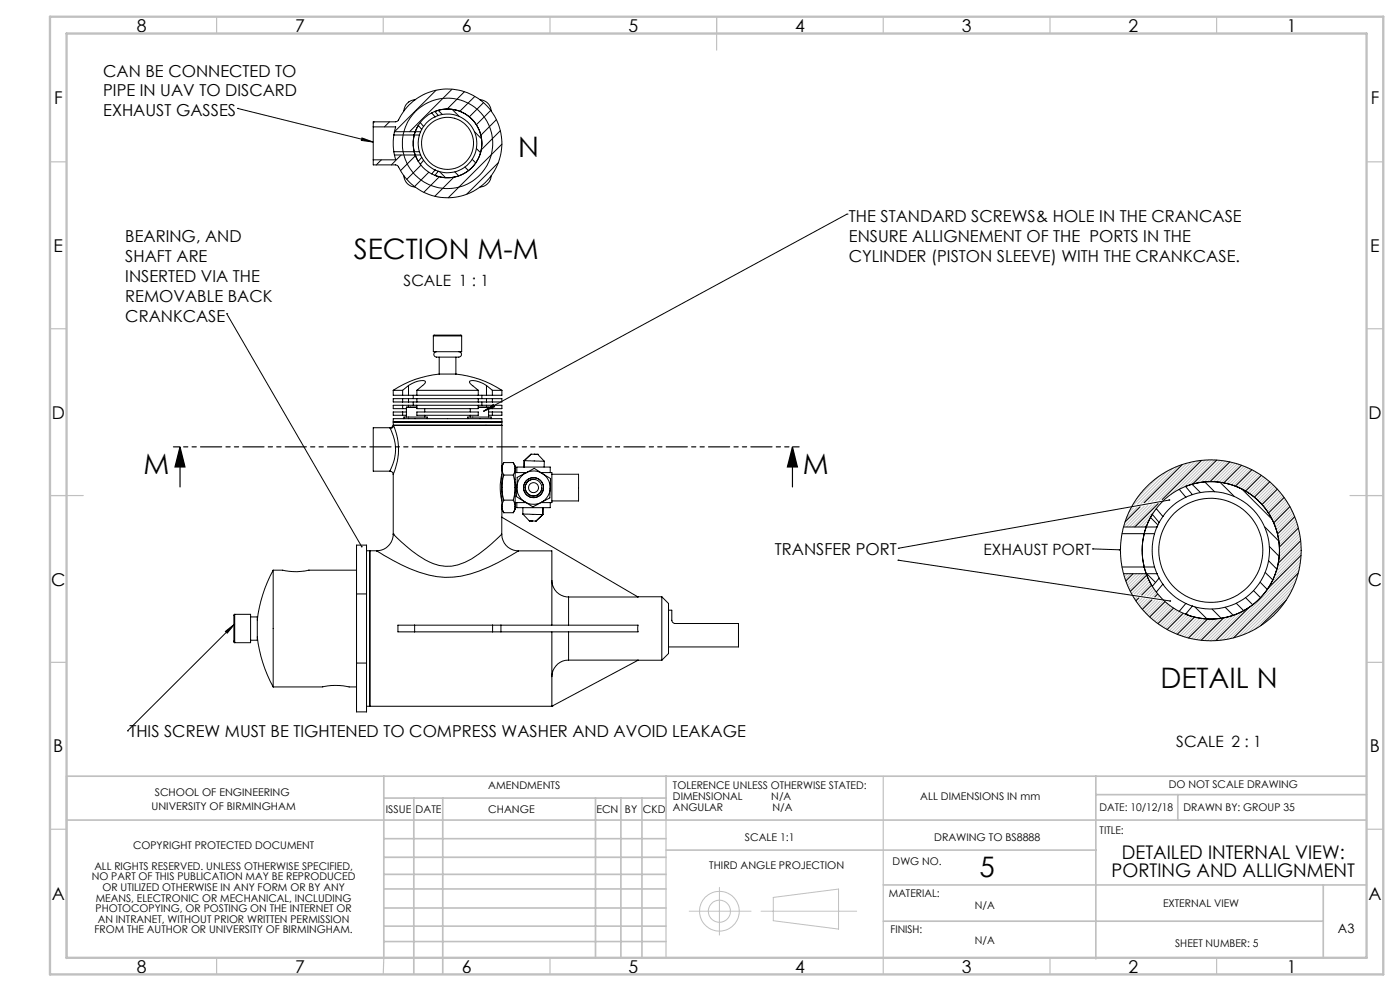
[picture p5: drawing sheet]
<svg xmlns="http://www.w3.org/2000/svg" width="420mm" height="297mm" viewBox="0 0 420 297" stroke-linecap="round" stroke-linejoin="round" font-family="sans-serif">
<g fill="none" stroke="#000" stroke-width=".3">
<path d="M71.3 32.5h.1M71.3 32.5l40.7 10.1M112 38v-1.5h6.7a1.63 1.63 0 0 0 1.3-1.4 16.3 16.3 0 0 1 24.9-4.4 16.3 16.3 0 0 1-.8 25.3 16.3 16.3 0 0 1-24.6-6.1l-.9-.5h-6.6v-1.5M112 38v9.9M112 38h6.7l-.4 1.5M112.3 36.5l-.3 .4M116.8 36.5l-1.5 1.5M118.3 39.5l-.2 1M118.3 39.5h7.9M124.5 29.9a3.5 3.5 0 0 0-3.3 3.3M124.6 39.5l-.4 1M124.6 39.5a10.3 10.3 0 0 1 15.8-4.8 10.3 10.3 0 0 1 0 16.5 10.3 10.3 0 0 1-15.8-4.7"/>
<path d="M126.1 36.7l1 1.2M126.2 39.5l-.4 1M126.5 38.8l-.3 .7M126.5 38.8l-1-1.2-.9 1.9M127.1 37.9l-.6 .9M129.5 33.8l1 1.2M130.5 35a8 8 0 0 0-3.4 2.9M130.8 27.1l-12.4 12.4M131.4 33.1l1.3 1.2M131.5 34.6a8.8 8.8 0 0 1 11.6 8.4 8.8 8.8 0 0 1-11.6 8.3M131.5 34.6l-1-1.2a10.3 10.3 0 0 1 14.1 9.6 10.3 10.3 0 0 1-14.1 9.6l1-1.3M131.5 34.6l-1 .4"/>
<path d="M135.6 26.7l-12.7 12.8M135.6 32.8l2.2 2.1M139.3 27.5l-5.1 5.2M142.3 39.4l2.2 2.2M142.5 28.9l-4.6 4.5M144 29.9a3.4 3.4 0 0 1 3.3 3.3M145.1 30.8l-4.3 4.2M147.2 33.1l-4.3 4.3M148.9 35.9l-4.6 4.6M150.1 39.2l-5.7 5.7M108.6 41.3l3.4 1.3-3.6-.5zM114.4 47.9l-1.5 1.5"/>
<path d="M118.1 45.5l.2 1M118.1 40.5l-.1 1.8 .1 3.2M118.1 45.5h7.7M118.1 40.5h7.7M118.3 46.5l.4 1.4h-6.7M118.3 46.5h7.9M120.3 46.5l-2.9 2.9M121.2 52.7a3.5 3.5 0 0 0 3.3 3.4M124.2 45.5l.4 1M124.2 40.5a11.3 11.3 0 0 0 0 5M124.6 46.5l.9 1.9 1-1.2M124.6 46.7l-4.4 4.4"/>
<path d="M125.8 45.5l.4 1M125.8 40.5a8.3 8.3 0 0 0 0 5M126.2 46.5l.3 .7M126.3 49.5l-4.3 4.3M126.5 47.2l.6 .8M127.1 48a8.7 8.7 0 0 0 3.4 2.9M127.1 48l-1 1.2M128.7 51.6l-4.3 4.3M130.5 50.9l1 .4M130.5 50.9l-1 1.2M131.8 53l-4.7 4.6M131.9 51.4l1.8 1.9"/>
<path d="M136.2 53.1l-5.7 5.7M136.4 51.5l1.2 1.2M139.5 50.1l1 1M141.6 47.8l1.1 1M142.9 44.5l1.3 1.3M147.3 52.7a3.5 3.5 0 0 1-3.3 3.4M149.5 48.8l-9.5 9.4M150.6 43.2l-16.1 16.1M254.1 64.2h.1M254.1 64.2l-109 59.1M68 94h.1M68 94l40.5 69.8"/>
<path d="M118 117h2.8M118 117v1.5h2.8M120.8 119.5h-2.8v1h2.8M120.8 118.5h1.8M120.8 119.5h1.8M120.8 117v1.5M120.8 119.5v1M122.6 115.5l2.8-1.3a1.83 1.83 0 0 1 2.3 .3l-.2 .4-2.4 2.1M122.6 118.5h2.5M122.6 119.5h2.5M122.6 115.5l-1.8 1.5M122.6 115.5v3"/>
<path d="M122.6 119.5v1M124 118.5v1M125.1 117h18.4M125.1 118.5h18.4M125.1 119.5h18.4M125.1 117v1.5M125.1 119.5v1M130 100.7l.2-.3h8.2l.1 .3M130 100.7v4.7h8.5v-4.7M130 100.7h8.5M131 105.4a.83 .83 0 0 0-.8 1 .83 .83 0 0 0 1 .6h4.8a2.39 2.39 0 0 0 2.4-.5 .81 .81 0 0 0-.7-1.1M131.8 112.1a30.2 30.2 0 0 0-13.8 4.9"/>
<path d="M131.8 112.1h5M131.8 107v5.1M136.8 112.1a30.6 30.6 0 0 1 13.8 4.9M136.8 107v5.1M143.5 118.5h2.4M143.5 119.5h2.4M143.5 117v1.5M143.5 119.5v1M144.6 118.5v1M145.9 115.5a5.9 5.9 0 0 0-5-1.3 1.25 1.25 0 0 0 .9 1.4l1.7 1.4M145.9 115.5l1.8 1.5M145.9 115.5v3"/>
<path d="M145.9 119.5v1M145.9 118.5h1.8M145.9 119.5h1.8M147.7 117h2.9M147.7 119.5h2.9v1h-2.9M147.7 117v1.5M147.7 119.5v1M150.6 117v1.5h-2.9M117 128.2l.1 .2M117.1 128.4a13.2 13.2 0 0 1-.2 12.8M118 127.5l-.8 .7h-5.2v13h5.2l.6 .4 .2 .6M118 127.5h32.6h-32.5"/>
<path d="M118 126.5h32.6zM118 127.5h.1M118.1 127.5a1.1 1.1 0 0 1-1 .9M118.1 127.5a18.5 18.5 0 0 1-.1 14.7M120.8 121.5h-2.8v1h2.8M120.8 123.5h-2.8v1h2.8M120.8 120.5h1.8M120.8 122.5h1.1M120.8 121.5h1.8M120.8 124.5h1.1M120.8 123.5h1.1M120.8 121.5v1"/>
<path d="M120.8 123.5v1M121.2 125.5h26.1M121.2 125.5v-.5h7v.5M121.2 125.5h-3.2v2M121.9 122.1h3.2M121.9 122.1v2.9M122.6 120.5h2.5M122.6 121.5h2.5M122.6 121.5v.5M124 120.5v1M125.1 122l-3.2 .1M125.1 120.5h18.4"/>
<path d="M125.1 121.5v1h18.4v-1M125.1 121.5h18.4M125.1 123.5h18.4v1h-18.4zM127.4 122.5v1M127.4 124.5v.5M140.3 125.5v-.5h7.1v.5h3.2v14.2M141.1 122.5v1M141.1 124.5v.5M143.5 122l3.1 .1M143.5 120.5h2.4M143.5 121.5h2.4M143.5 122.1h3.1"/>
<path d="M144.6 120.5v1M145.1 123.3l2.9-2.1 .4 .7zM145.9 121.5v.5M145.9 120.5h1.8M145.9 121.5h1.8M146.6 122.1v2.9M146.6 122.5h1.1M146.6 124.5h1.1M146.6 123.5h1.1M147.7 121.5h2.9v1h-2.9M147.7 123.5h2.9v1h-2.9M147.7 121.5v1"/>
<path d="M147.7 123.5v1M150.6 139.7v.8M151.1 138.6l-.5 1.9M151.1 138.6l-.5 1.1M151.1 138.6h2.9M154 138.6l.6 1.9M154 138.6l.6 1.1v.8M157.3 138.1l6 .2M157.3 138.1l-.1 1.9M159.3 136.1l2 .1M159.3 136.1l-2 2M160.3 136.1l1 .1"/>
<path d="M161.3 136.2h.1M161.3 136.2l2 2.1M163.3 138.3l-.1 1.7M354.6 139.2l-11.4 11.5M360.4 138l-11.7 11.7M365 137.9l-7.2 7.2M368.9 138.4l-5.9 6M372.4 139.4l-5.3 5.3M118 142.2v17.9M150.5 142.7h.1M150.5 149.6h.1M150.6 140.5l.5 1.9"/>
<path d="M150.6 140.5v5.7M150.6 146.2l.5 3.7M150.6 146.2v5.6M150.6 151.8l.5 1.9M150.6 151.8v.8M150.6 142.1a15.6 15.6 0 0 0 0 8h-.1M150.6 152.6v2.4M150.6 152.6l.5 1.1M151.1 142.4l-.5 3.8M151.1 149.9l-.5 1.9M151.1 142.4h2.9M151.1 149.9h2.9"/>
<path d="M151.1 153.7h2.9M154 142.4l.6 3.8M154 149.9l.6 1.9M154.6 140.5l-.6 1.9M154.6 141.6v4.6M154.6 140.5v1.1M154.6 146.2l-.6 3.7M154.6 146.2v4.4M154.6 150.6v1.2M154.6 151.8l-.6 1.9M154.6 151.8v.8l-.6 1.1M154.6 141.6h3.3"/>
<path d="M154.6 150.6h3.2M155 146a5.1 5.1 0 0 0 2.4 4.4M155 146l-.1 2.8 2.5 1.6M155 150.6v1.5h10.1v-1.5M155 141.6v-1.6h10.1v1.6M156.8 154.1l6 .1M156.8 154.1l2 2h.3l1.7 .1 2-2M156.9 152.1l-.1 2M157.4 150.4a5.1 5.1 0 0 0 5 .2M157.4 150.4l2.4 1.5 2.6-1.3M157.7 141.7a4.8 4.8 0 0 1 5 .2M157.7 141.7l2.6-1.3 2.4 1.5"/>
<path d="M157.7 141.7a5 5 0 0 0-2.7 4.3M157.7 141.7l-2.5 1.4-.2 2.9M158.8 156.1h1M160.2 143.6a2.51 2.51 0 0 0-2.6 2.4 2.51 2.51 0 0 0 2.3 2.7 2.51 2.51 0 0 0 2.7-2.4M160.8 156.2h.1M162.3 141.6h3.3v9h-3.4M162.7 141.9a5 5 0 0 1 2.4 4.4M162.7 141.9l2.5 1.5-.1 2.9M162.8 154.2h.1M162.9 154.2v-2.1l-.1 2.1M162.9 154.2l-2.1 2M165.1 146.3a5 5 0 0 1-2.7 4.3"/>
<path d="M165.1 146.3l-.1 2.9-2.6 1.4M165.6 142.1h8v8h-8M336.6 159.9h9.8M337.1 157.9h10M342 151.9l-4.5 4.4M343.3 159.9a21.1 21.1 0 0 0 0 10M343.9 157.9l-.6 2M343.9 157.9a20.6 20.6 0 0 1 31.6-9.5 20.6 20.6 0 0 1 0 33.1 20.6 20.6 0 0 1-31.6-9.6M345.2 155.1l2.2 2.2M346.4 159.9a18 18 0 0 0 0 10M346.9 152.4l2 2.4M347.1 157.9l-.7 2"/>
<path d="M347.4 151l-7 6.9M347.7 156.6l-.6 1.3M347.7 156.6l-2-2.5-1.8 3.8M348.9 154.8l-1.2 1.8M350.8 149.9l-81.3 14.4M353.8 146.6l1.9 2.4M355.7 149a17.4 17.4 0 0 0-6.8 5.8M357.6 145.1l2.5 2.5M357.7 148.2a17.6 17.6 0 0 1 23.2 16.7 17.6 17.6 0 0 1-23.2 16.7M357.7 148.2l-2-2.4a20.6 20.6 0 0 1 28.1 19.1 20.6 20.6 0 0 1-28.1 19.2l2-2.5M357.7 148.2l-2 .8M361.4 144.4l3 3"/>
<path d="M366 144.5l4.3 4.3M372.5 146.5l9.1 9.1M375.5 140.8l-4.9 4.9M378.4 142.4l-4.7 4.8M379.4 157.9l4.2 4.3M380.9 144.4l-4.6 4.6M383.2 146.6l-4.6 4.6M385.2 149.1l-4.7 4.6M387 151.8l-4.9 4.9M388.4 154.9l-5.1 5.1M389.5 158.3l-5.7 5.6M82 170.9a41.2 41.2 0 0 0-4.8 15"/>
<path d="M82 170.9h2.7a18 18 0 0 0 8 0h14.3M82 170.9v35M107 163.4h3v50h-3zM107 178h3M110 165.1h3M110.9 165.1v46.6M113 165.1h.1M113 165.1h.1a75.4 75.4 0 0 0 12.6 6.4 25.9 25.9 0 0 0 21.1-1.6l8.7-4.8M117.9 160.1a4.9 4.9 0 0 1-4.9 5M118 160.1h.1M118 160.1a48.7 48.7 0 0 0 10.8 8.3 12.4 12.4 0 0 0 12.7-.9 58.1 58.1 0 0 0 9-7.4M150.5 160.1a5 5 0 0 0 5 5"/>
<path d="M150.5 160.1v-5.1l40.9 23.9h-20.8M155.5 165.1h10.1v22.3M165.6 173.9a5 5 0 0 0 5 5M170.6 178.9v8.5M191.3 178.9h7.2M198.5 178.9v19M198.5 178.9l2.1 2v15l-2.1 2M269.4 167.9h.1M269.4 167.9l81.7 12.2M269.5 164.3h.1M327.8 164.5h.1M327.8 164.5l8.1 .3"/>
<path d="M336.6 169.9h9.8M337.1 171.9h10M339.9 171.9l-2.2 2.2M341.6 179.2l-.9 .9M343.3 169.9l.6 2M343.9 171.9l1.8 3.8 2-2.4M344 172.3l-4.9 4.9M344 171.9l2.7 2.7M345.5 175.4l-3 2.9M345.5 179.8l-2.8 2.8M346.4 169.9l.7 2M347.1 171.9l.6 1.4"/>
<path d="M347.3 178l-.9 .9M347.7 173.3l1.2 1.8M348.9 175.1a17.4 17.4 0 0 0 6.8 5.8M348.9 175.1l-2 2.3M373.7 179.1l2.1 2.2M376.1 177l2.1 2.1M378 174.5l2.2 2.2M379.6 171.6l2.2 2.2M380.6 168.1l2.4 2.5M380.8 163.8l3 3M385.9 179.9l-7.7 7.6M389.5 171.8l-19.4 19.4"/>
<path d="M390.2 162.1l-6.7 6.7M390.3 166.4l-9.9 10M67.6 189.2l2.8-2.2-2.2 2.8zM70.4 187l-32.1 32M70.4 184.1l-.2 .2v8.1l.2 .2M70.4 184.1h4.8v8.5h-4.8M70.4 184.1v8.5M75.2 184.9h2v7h-2M77.2 190.9a41.2 41.2 0 0 0 4.8 15M107 198.7h3M124.4 187.4h-5v2h5M124.4 187.4v2"/>
<path d="M124.4 189.4h23.4M124.4 187.4h23.4M147.8 189.4h2.5M147.8 187.4h2.5M147.8 187.4v2M150.3 187.4h41.1v2h-41.1M150.3 187.4v2M165.6 189.4v22.3M170.6 189.4v8.4M170.6 197.8a4.9 4.9 0 0 0-5 5M170.6 197.8l27.9 .1M191.4 197.9l-25.8 13.8"/>
<path d="M191.4 197.8v.1M200.6 182.9h.9v2.2a1.46 1.46 0 0 0 .7 1.7l19.3 .1v7h-20.9M349.4 180.4l-4.5 4.5M352.1 182.2l-4.7 4.7M355 183.8l-4.9 4.9M355.7 180.9l2 .7M355.7 180.9l-1.9 2.3M355.9 183.8l.6 .6M358.3 185l-5.1 5.1M358.5 181.9l3.6 3.6M362.3 185.5l-5.7 5.7M363.6 182.5l2.8 2.8"/>
<path d="M367.1 185.2l-6.7 6.7M367.6 182l2.4 2.4M370.9 180.8l2.2 2.2M374.7 182.1l-10 9.9M38.3 219h.1M82 205.9l14.8-.1a18.1 18.1 0 0 1 7.9 .1h2.3M110 211.7h55.6M165.6 211.7h.1"/>
<circle cx="134.3" cy="43" r="13.6"/>
<circle cx="134.3" cy="43" r="7.8"/>
<circle cx="160.1" cy="146.1" r="3"/>
<circle cx="160.1" cy="146.1" r="2.99"/>
<circle cx="160.1" cy="146.2" r="2.5"/>
<circle cx="160.1" cy="146.2" r="1.51"/>
<circle cx="363.2" cy="164.9" r="15.6"/>
<circle cx="363.2" cy="164.9" r="27.1"/>
</g>
<path d="M54 133.9l1.5 6h-3zM54 133.9v12M237.7 133.9l1.5 6h-3zM237.7 133.9v12" fill="none" stroke="#000" stroke-width=".35"/>
<g fill="none" stroke="#c0c0c0" stroke-width=".3">
<path d="M353.5 139.6l-11.2 11.2M354.9 139.2l-11.5 11.4M356.2 138.8l-11.7 11.7M357.4 138.5l-11.8 11.7M358.5 138.3l-11.8 11.8M359.6 138.1l-11.8 11.8M360.6 138l-11.7 11.7M361.6 137.9l-10.3 10.3M362.5 137.9l-8.9 8.8M363.4 137.8l-8.1 8.1M364.3 137.9l-7.5 7.5M365.1 137.9l-7.1 7.1"/>
<path d="M366 138l-6.8 6.7M366.7 138.1l-6.4 6.5M367.6 138.2l-6.3 6.2M368.3 138.3l-6 6.1M369 138.5l-5.8 5.8M369.8 138.6l-5.7 5.8M370.5 138.8l-5.6 5.6M371.2 139l-5.5 5.5M371.9 139.2l-5.4 5.4M372.5 139.5l-5.2 5.2M373.2 139.7l-5.2 5.2M373.8 140l-5.1 5.1"/>
<path d="M340 152.3l-1.4 1.4M341.1 152.1l-3.1 3.1M342.2 151.9l-4.7 4.7M343.3 151.7l-6.2 6.2M344.2 157l-.9 .9M344.3 151.5l-6.4 6.4M345 155.3l-2.6 2.6M345.4 151.3l-6.6 6.6M346.5 153l-5 4.9M346.5 151.1l-6.8 6.8M347.6 150.9l-7 7M347.8 142.7l-6.8 6.8"/>
<path d="M350.2 141.2l-10.1 10M352 140.3l-10.8 10.7M374.4 140.3l-5 5M375.1 140.5l-5 5M375.7 140.9l-5 4.9M376.2 141.1l-4.8 4.9M376.8 141.5l-4.8 4.8M377.4 141.8l-4.8 4.8M377.9 142.2l-4.7 4.7M378.5 142.5l-4.7 4.7M379 142.9l-4.7 4.7M379.5 143.3l-4.6 4.6"/>
<path d="M380 143.6l-4.6 4.7M380.5 144.1l-4.6 4.6M381 144.5l-4.6 4.6M381.5 144.9l-4.6 4.6M382 145.3l-4.6 4.6M382.4 145.8l-4.6 4.6M382.8 146.2l-4.6 4.6M383.3 146.7l-4.6 4.6M383.7 147.2l-4.6 4.6M384.1 147.7l-4.6 4.6M384.5 148.2l-4.6 4.6M384.9 148.7l-4.6 4.6"/>
<path d="M385.3 149.2l-4.7 4.6M385.7 149.7l-4.7 4.7M386 150.2l-4.7 4.8M386.4 150.8l-4.8 4.8M386.7 151.4l-4.8 4.8M387 151.9l-4.8 4.9M387.3 152.5l-4.9 4.9M387.6 153.1l-4.9 5M387.9 153.7l-5 5M388.2 154.4l-5.1 5.1M388.4 155l-5.1 5.2M388.7 155.6l-5.3 5.3"/>
<path d="M388.9 156.3l-5.3 5.4M389.1 157l-5.4 5.5M389.4 157.7l-5.6 5.6M389.5 158.4l-5.7 5.7M389.7 159.1l-5.8 5.9M389.9 159.9l-6.1 6M337.4 171.9l-.3 .3M338.3 171.9l-1 1M339.2 171.9l-1.7 1.7M340.1 171.9l-2.3 2.3M340.2 179l-.1 .1M341 171.9l-3 3"/>
<path d="M341 179.1l-.5 .5M341.8 179.2l-1 1M341.9 171.9l-3.6 3.6M342.5 179.3l-1.3 1.4M342.8 171.9l-4.2 4.2M343.3 179.5l-1.7 1.7M343.7 171.9l-4.9 4.8M344.1 172.4l-4.9 4.9M344.1 179.6l-2.1 2.1M344.3 173.1l-4.8 4.8M344.6 173.7l-4.3 4.3M344.9 174.3l-3.8 3.8"/>
<path d="M344.9 179.7l-2.5 2.5M345.2 174.9l-3.3 3.3M345.5 175.5l-2.8 2.8M345.7 179.8l-2.9 2.9M345.9 176l-2.5 2.5M346.2 176.6l-2 2M346.5 179.9l-3.3 3.3M346.6 177.1l-1.6 1.6M347 177.6l-1.2 1.2M347.4 178.1l-.8 .8M347.8 178.6l-.5 .4M348.2 179l-.1 .2"/>
<path d="M387 178l-10.7 10.7M387.9 176.2l-13.4 13.4M388.5 174.7l-15.5 15.5M389 173.3l-17.4 17.4M389.4 172l-19.1 19.1M389.7 170.8l-20.6 20.6M389.9 169.7l-21.9 21.9M390 160.6l-6.2 6.3M390.1 161.4l-6.5 6.5M390.1 168.6l-23.2 23.2M390.2 162.2l-6.8 6.8M390.2 167.6l-24.3 24.3"/>
<path d="M390.3 163.1l-7.1 7M390.3 166.6l-10.3 10.3M390.3 163.9l-7.5 7.5M390.3 164.8l-8 8.1M390.3 165.7l-8.8 8.9M347.2 180.1l-3.6 3.6M348 180.2l-3.9 3.9M348.8 180.3l-4.3 4.2M349.6 180.4l-4.6 4.6M350.1 180.8l-4.6 4.6M350.6 181.2l-4.6 4.6M351.1 181.6l-4.6 4.6"/>
<path d="M351.6 182l-4.6 4.6M352.2 182.3l-4.7 4.7M352.7 182.6l-4.7 4.8M353.3 183l-4.8 4.7M353.9 183.3l-4.8 4.8M354.5 183.6l-4.8 4.8M355.1 183.9l-4.9 4.8M355.7 184.1l-4.9 4.9M356.4 184.4l-5 4.9M357 184.6l-5 5M357.8 184.8l-5.1 5.1M358.5 185l-5.2 5.1"/>
<path d="M359.2 185.1l-5.3 5.3M360 185.3l-5.4 5.3M360.8 185.4l-5.5 5.4M361.6 185.5l-5.6 5.6M362.4 185.5l-5.7 5.7M363.3 185.5l-5.9 5.9M364.2 185.5l-6 6.1M365.2 185.5l-6.2 6.2M366.2 185.3l-6.5 6.5M367.3 185.1l-6.8 6.8M368.4 184.9l-7 7.1M369.7 184.5l-7.5 7.5"/>
<path d="M371.2 183.9l-8.1 8.1M372.9 183.2l-8.9 8.8M375.2 181.7l-10.3 10.3M385.5 180.4l-6.8 6.8M206.8 273.1h18.5M215.8 266v14.2M228.3 273.1h28.7M232 269l19.6-2.6v12l-19.6-2.5z"/>
<circle cx="215.8" cy="273.1" r="6"/>
<circle cx="215.8" cy="273.1" r="3.3"/>
</g>
<path d="M239.7 133.9h-187.7" fill="none" stroke="#000" stroke-width=".35" stroke-dasharray="6.3 1.3 1.3 1.3 1.3 1.3" stroke-dashoffset="4.6"/>
<g fill="none" stroke="#c0c0c0" stroke-width=".35">
<path d="M65 5v5M115 5v5M165 5v5M215 5v10M265 5v5M315 5v5M365 5v5M15 48.5h5M410 48.5h5M15 98.5h5M410 98.5h5M15 148.5h10"/>
<path d="M405 148.5h10M15 198.5h5M410 198.5h5M265 232.6v59.4M15 248.5h5M199.8 245.8v41.3M410 248.5h5M65 287v5M115.1 287l-.1 5M165 287v5M315 287v5M365 287v5"/>
</g>
<g fill="none" stroke="#c0c0c0" stroke-width=".5">
<path d="M115.1 232.6v54.4M115.1 239.2h84.7M124.1 239.2v52.8M132.8 239.2v52.8M178.6 239.2v47.9M186.3 239.2v47.9M192.6 239.2v47.9M199.8 232.6v13.2M328.8 232.6v54.8M328.8 238.2h81.2M353.3 238.2v7.6M410 232.6h-390v54.6"/>
<path d="M20 245.8h390M115.1 256.9h84.7M115.1 251.4h84.7M199.8 254.8h129M115.1 272.1h84.7M115.1 262h84.7M115.1 266.4h84.7M115.1 277.6h84.7M265 276.1h132M265 265.2h145M397 265.2v21.9M115.1 282.2h84.7"/>
</g>
<path d="M15 5h400v287h-400zM20 10.1h390v277h-390z" fill="none" stroke="#c0c0c0" stroke-width=".7"/>
<g fill="#000">
<path d="M145.1 123.3l2.9-2.1 .4 .7zM108.3 163.7l.1 .3h.3l-.2-.2 .2 .2v-.3zM67.6 189.2l2.8-2.2-2.2 2.8zM108.6 41.3l3.4 1.3-3.6-.5zM350.7 149.6l-.1 .4 .4 .1 .1-.3-.3 .1 .2-.2z"/>
<path d="M237.7 133.9l1.5 6h-3zM54 133.9l1.5 6h-3z"/>
<path d="M335.7 164.6v.3l.4 .1 .1-.2h-.3l.2-.2zM350.9 179.9l.1 .5 .3-.2-.2-.1 .2 .1-.1-.3z"/>
</g>
<g font-size="8.5">
<text x="155.5" y="47.2">N</text>
<text x="106.1" y="77.6">SECTION M-M</text>
<text x="43" y="142">M</text>
<text x="240.9" y="142">M</text>
<text x="348.1" y="206.2">DETAIL N</text>
<text x="293.8" y="262.9">5</text>
</g>
<g font-size="5.6">
<text x="336.6" y="257.3">DETAILED INTERNAL VIEW:</text>
<text x="333.5" y="263">PORTING AND ALLIGNMENT</text>
</g>
<g font-size="5.3">
<text x="41" y="9.5">8</text>
<text x="88.5" y="9.5">7</text>
<text x="138.5" y="9.5">6</text>
<text x="188.5" y="9.5">5</text>
<text x="238.5" y="9.5">4</text>
<text x="288.5" y="9.5">3</text>
<text x="338.5" y="9.5">2</text>
<text x="386" y="9.5">1</text>
<text x="16.2" y="31.3">F</text>
<text x="411.2" y="31.3">F</text>
<text x="16.1" y="75.5">E</text>
<text x="411.1" y="75.5">E</text>
<text x="15.5" y="125.5">D</text>
<text x="410.5" y="125.5">D</text>
<text x="15.4" y="175.5">C</text>
<text x="410.4" y="175.5">C</text>
<text x="16" y="225.5">B</text>
<text x="411" y="225.5">B</text>
<text x="15.5" y="269.8">A</text>
<text x="410.5" y="269.8">A</text>
<text x="41" y="291.5">8</text>
<text x="88.5" y="291.5">7</text>
<text x="138.5" y="291.5">6</text>
<text x="188.5" y="291.5">5</text>
<text x="238.5" y="291.5">4</text>
<text x="288.5" y="291.5">3</text>
<text x="338.5" y="291.5">2</text>
<text x="386" y="291.5">1</text>
</g>
<g font-size="4.9">
<text x="31" y="23">CAN BE CONNECTED TO</text>
<text x="31" y="28.9">PIPE IN UAV TO DISCARD</text>
<text x="31" y="34.8">EXHAUST GASSES</text>
<text x="254.7" y="66.6">THE STANDARD SCREWS&amp; HOLE IN THE CRANCASE</text>
<text x="37.6" y="72.6">BEARING, AND</text>
<text x="254.7" y="72.5">ENSURE ALLIGNEMENT OF THE PORTS IN THE</text>
<text x="37.6" y="78.6">SHAFT ARE</text>
<text x="254.7" y="78.4">CYLINDER (PISTON SLEEVE) WITH THE CRANKCASE.</text>
<text x="37.6" y="84.5">INSERTED VIA THE</text>
<text x="37.6" y="90.5">REMOVABLE BACK</text>
<text x="37.6" y="96.4">CRANKCASE</text>
<text x="232.5" y="166.2">TRANSFER PORT</text>
<text x="38.8" y="220.9">THIS SCREW MUST BE TIGHTENED TO COMPRESS WASHER AND AVOID LEAKAGE</text>
</g>
<g font-size="4.7">
<text x="121.1" y="85.8">SCALE 1 : 1</text>
<text x="295.1" y="166.2">EXHAUST PORT</text>
<text x="352.9" y="223.8">SCALE 2 : 1</text>
</g>
<text font-size="3.9" x="401.4" y="279.7">A3</text>
<g font-size="3.2">
<text x="46.4" y="238.6">SCHOOL OF ENGINEERING</text>
<text x="146.5" y="236.6">AMENDMENTS</text>
<text x="201.9" y="236.6">TOLERENCE UNLESS OTHERWISE STATED:</text>
<text x="201.9" y="239.7">DIMENSIONAL</text>
<text x="231.4" y="239.7">N/A</text>
<text x="276.1" y="239.7">ALL DIMENSIONS IN mm</text>
<text x="350.7" y="236.2">DO NOT SCALE DRAWING</text>
<text x="45.5" y="242.8">UNIVERSITY OF BIRMINGHAM</text>
<text x="115.8" y="243.8">ISSUE</text>
<text x="124.7" y="243.8">DATE</text>
<text x="146.5" y="243.8">CHANGE</text>
<text x="178.9" y="243.8">ECN</text>
<text x="187.5" y="243.8">BY</text>
<text x="192.9" y="243.8">CKD</text>
<text x="201.9" y="242.9">ANGULAR</text>
<text x="231.7" y="242.9">N/A</text>
<text x="329.9" y="243">DATE: 10/12/18</text>
<text x="355" y="243">DRAWN BY: GROUP 35</text>
<text x="223.5" y="252">SCALE 1:1</text>
<text x="280.2" y="252">DRAWING TO BS8888</text>
<text x="329.9" y="249.9">TITLE:</text>
<text x="39.9" y="254.4">COPYRIGHT PROTECTED DOCUMENT</text>
<text x="27.5" y="263.9">NO PART OF THIS PUBLICATION MAY BE REPRODUCED</text>
<text x="28.3" y="260.7">ALL RIGHTS RESERVED. UNLESS OTHERWISE SPECIFIED,</text>
<text x="212.8" y="260.4">THIRD ANGLE PROJECTION</text>
<text x="267.8" y="259.2">DWG NO.</text>
<text x="30.7" y="267.1">OR UTILIZED OTHERWISE IN ANY FORM OR BY ANY</text>
<text x="266.7" y="268.9">MATERIAL:</text>
<text x="28.7" y="273.4">PHOTOCOPYING, OR POSTING ON THE INTERNET OR</text>
<text x="28.7" y="270.2">MEANS, ELECTRONIC OR MECHANICAL, INCLUDING</text>
<text x="292.5" y="272.3">N/A</text>
<text x="348.9" y="271.7">EXTERNAL VIEW</text>
<text x="28.3" y="279.8">FROM THE AUTHOR OR UNIVERSITY OF BIRMINGHAM.</text>
<text x="29.4" y="276.6">AN INTRANET, WITHOUT PRIOR WRITTEN PERMISSION</text>
<text x="267.1" y="279.8">FINISH:</text>
<text x="292.5" y="282.9">N/A</text>
<text x="352.6" y="283.9">SHEET NUMBER: 5</text>
</g>
</svg>
